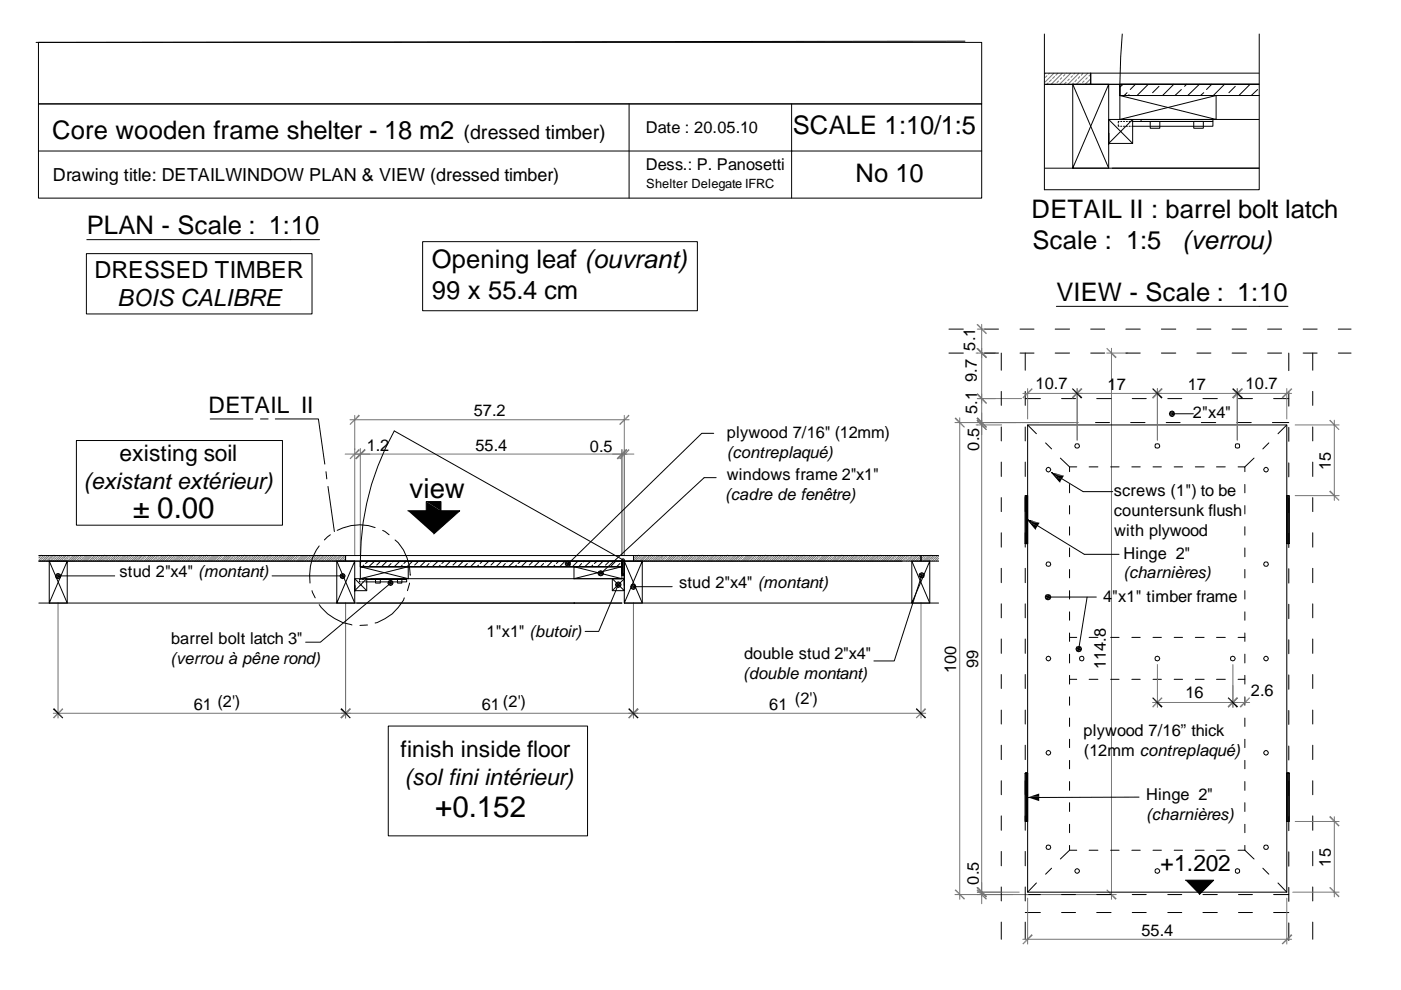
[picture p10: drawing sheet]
<svg xmlns="http://www.w3.org/2000/svg" width="297mm" height="210mm" viewBox="0 0 297 210" stroke-linecap="round" stroke-linejoin="round" font-family="sans-serif">
<g fill="none" stroke="#767676" stroke-width=".21">
<path d="M221.7 15.5l-.2 .2M222 16l-.4 .4M222.3 17.5l-.4 .4M222.5 15.5l-.2 .3M223 16.9l-.6 .5M223.5 15.5l-2 2M223.6 16.2l-.5 .5M223.8 17.8l-.1 .1M224.3 15.5l-.5 .5M224.5 17.1l-.4 .4M225.2 16.4l-.5 .5M225.2 15.5l-2.3 2.4"/>
<path d="M225.8 15.8l-.4 .4M226.1 15.5h.1M226.1 17.4l-.4 .4M226.8 16.7l-.5 .4M227 15.5l-2.4 2.4M227.4 16l-.4 .4M227.6 17.5l-.2 .4M228 15.5l-.4 .3M228.3 16.9l-.4 .5M228.8 15.5l-2.4 2.4M229 16.2l-.5 .5M229.2 17.8l-.1 .1"/>
<path d="M229.6 15.5l-.4 .5M229.9 17.1l-.4 .4M230.6 16.4l-.4 .5M230.7 15.5l-2.5 2.4M231.3 16.7l-1.2 1.2M231.3 15.8l-.5 .4M231.3 17.5l-.3 .3M75.4 96.3h57.5M76.4 95.3v22.4M131.9 95.3v22.4M8.3 117.8l-.1 .1M8.3 118.2l-.1 .1"/>
<path d="M8.6 117.9l-.2 .2M8.7 117.7v.1M8.7 118.7l-.2 .2M9.1 118.4l-.3 .1M9.2 117.8l-1 1M9.4 118l-.2 .2M9.5 118.8l-.2 .2M9.7 117.8l-.2 .1M9.8 118.5l-.2 .2M10.1 117.8l-1.2 1.2M10.2 118.1l-.3 .3M10.3 118.9v.1"/>
<path d="M10.5 117.8l-.2 .2M10.6 118.5l-.2 .3M11 118.2l-.2 .3M11 117.8l-1.2 1.2M11.3 117.9l-.2 .2M11.5 117.7v.1M11.5 118.7l-.3 .2M11.8 118.4l-.3 .1M11.9 117.8l-1.2 1.2M12.1 118l-.2 .2M12.2 118.8l-.1 .2M12.4 117.8l-.2 .1"/>
<path d="M12.6 118.5l-.3 .2M12.8 117.8l-1.2 1.2M12.9 118.1l-.3 .3M13 118.9v.1M13.2 117.8l-.2 .2M13.3 118.5l-.1 .3M13.7 118.2l-.2 .3M13.7 117.8l-1.2 1.2M14 117.9l-.3 .2M14.1 117.8h.1M14.1 118.7l-.2 .2M14.4 118.4l-.1 .1"/>
<path d="M14.6 117.8l-1.2 1.2M14.8 118l-.2 .2M14.9 118.8l-.1 .2M15 117.8l-.1 .1M15.3 118.5l-.3 .2M15.5 117.8l-1.2 1.2M15.6 118.1l-.2 .3M15.7 118.9l-.1 .1M15.9 117.8l-.2 .2M16 118.5l-.2 .3M16.4 117.8l-1.2 1.2M16.4 118.2l-.3 .3"/>
<path d="M16.7 117.9l-.2 .2M16.8 117.8h.1M16.8 118.7l-.2 .2M17.1 118.4l-.1 .1M17.3 117.8l-1.2 1.2M17.5 118l-.2 .2M17.6 118.8l-.1 .2M17.7 117.8l-.1 .1M18 118.5l-.3 .2M18.2 117.8l-1.2 1.2M18.3 118.1l-.2 .3M18.4 118.9l-.1 .1"/>
<path d="M18.7 117.8l-.3 .2M18.7 118.5l-.2 .3M19.1 117.8l-1.2 1.2M19.1 118.2l-.3 .3M19.4 117.9l-.2 .2M19.5 117.7v.1M19.5 118.7l-.3 .2M19.8 118.4l-.2 .1M20 117.8l-1.2 1.2M20.2 118l-.3 .2M20.3 118.8l-.1 .2M20.4 117.8l-.1 .1"/>
<path d="M20.6 118.5l-.2 .2M20.9 117.8l-1.2 1.2M20.9 118.1l-.1 .3M21.1 118.9l-.1 .1M21.3 117.8l-.2 .2M21.4 118.5l-.2 .3M21.8 117.8l-1.2 1.2M21.8 118.2l-.3 .3M22.1 117.9l-.2 .2M22.2 117.7v.1M22.2 118.7l-.2 .2M22.5 118.4l-.2 .1"/>
<path d="M22.7 117.8l-1.3 1.2M22.9 118l-.3 .2M23 118.8l-.2 .2M23.1 117.8l-.1 .1M23.3 118.5l-.2 .2M23.6 117.8l-1.2 1.2M23.7 118.1l-.2 .3M23.8 118.9l-.1 .1M24 117.8l-.2 .2M24.2 118.5l-.3 .3M24.4 118.2l-.2 .3M24.5 117.8l-1.2 1.2"/>
<path d="M24.8 117.9l-.2 .2M24.9 117.7v.1M24.9 118.7l-.2 .2M25.3 118.4l-.3 .1M25.3 117.8l-1.1 1.2M25.6 118l-.3 .2M25.7 118.8l-.2 .2M25.9 117.8l-.2 .1M26 118.5l-.2 .2M26.3 117.8l-1.2 1.2M26.4 118.1l-.3 .3M26.4 118.9v.1"/>
<path d="M26.7 117.8l-.3 .2M26.8 118.5l-.2 .3M27.1 118.2l-.1 .3M27.2 117.8l-1.3 1.2M27.5 117.9l-.2 .2M27.6 117.7v.1M27.6 118.7l-.2 .2M28 118.4l-.3 .1M28.1 117.8l-1.2 1.2M28.3 118l-.2 .2M28.4 118.8l-.2 .2M28.6 117.8l-.2 .1"/>
<path d="M28.7 118.5l-.2 .2M29 117.8l-1.2 1.2M29.1 118.1l-.3 .3M29.2 118.9v.1M29.4 117.8l-.2 .2M29.5 118.5l-.2 .3M29.8 118.2l-.2 .3M29.9 117.8l-1.3 1.2M30.2 117.9l-.3 .2M30.3 117.8h.1M30.3 118.7l-.2 .2M30.6 118.4l-.2 .1"/>
<path d="M30.8 117.8l-1.2 1.2M30.9 118l-.1 .2M31.1 118.8l-.2 .2M31.2 117.8l-.1 .1M31.4 118.5l-.2 .2M31.7 117.8l-1.2 1.2M31.8 118.1l-.3 .3M31.9 118.9l-.1 .1M32.1 117.8l-.2 .2M32.2 118.5l-.3 .3M32.5 117.8l-1.1 1.2M32.5 118.2l-.2 .3"/>
<path d="M32.9 117.9l-.3 .2M33 117.8h.1M33 118.7l-.2 .2M33.3 118.4l-.2 .1M33.5 117.8l-1.2 1.2M33.6 118l-.1 .2M33.8 118.8l-.2 .2M33.9 117.8l-.1 .1M34.1 118.5l-.2 .2M34.4 117.8l-1.3 1.2M34.5 118.1l-.3 .3M34.6 118.9l-.1 .1"/>
<path d="M34.7 117.8l-.1 .2M34.9 118.5l-.2 .3M35.2 117.8l-1.1 1.2M35.2 118.2l-.2 .3M35.6 117.9l-.3 .2M35.7 117.7v.1M35.7 118.7l-.3 .2M36 118.4l-.2 .1M36.2 117.8l-1.2 1.2M36.4 118l-.3 .2M36.4 118.8v.2M36.6 117.8l-.2 .1"/>
<path d="M36.8 118.5l-.2 .2M37 117.8l-1.2 1.2M37.1 118.1l-.2 .3M37.3 118.9l-.1 .1M37.5 117.8l-.2 .2M37.6 118.5l-.2 .3M38 117.8l-1.2 1.2M38 118.2l-.3 .3M38.3 117.9l-.3 .2M38.4 117.7v.1M38.4 118.7l-.3 .2M38.7 118.4l-.2 .1"/>
<path d="M38.9 117.8l-1.3 1.2M39.1 118l-.3 .2M39.1 118.8l-.1 .2M39.3 117.8l-.2 .1M39.5 118.5l-.2 .2M39.7 117.8l-1.1 1.2M39.8 118.1l-.1 .3M40 118.9l-.1 .1M40.2 117.8l-.2 .2M40.2 118.5l-.1 .3M40.6 118.2l-.2 .3M40.7 117.8l-1.2 1.2"/>
<path d="M40.9 117.9l-.1 .2M41.1 117.7v.1M41.1 118.7l-.3 .2M41.4 118.4l-.2 .1M41.5 117.8l-1.2 1.2M41.8 118l-.3 .2M41.9 118.8l-.2 .2M42 117.8l-.1 .1M42.2 118.5l-.3 .2M42.4 117.8l-1.1 1.2M42.5 118.1l-.2 .3M42.6 118.9v.1"/>
<path d="M42.9 117.8l-.3 .2M43 118.5l-.2 .3M43.3 118.2l-.2 .3M43.4 117.8l-1.3 1.2M43.6 117.9l-.1 .2M43.8 117.7v.1M43.8 118.7l-.3 .2M44.1 118.4l-.2 .1M44.2 117.8l-1.2 1.2M44.5 118l-.3 .2M44.6 118.8l-.2 .2M44.7 117.8l-.1 .1"/>
<path d="M44.9 118.5l-.3 .2M45.2 117.8l-1.2 1.2M45.2 118.1l-.2 .3M45.3 118.9v.1M45.6 117.8l-.3 .2M45.7 118.5l-.3 .3M46 117.8l-1.2 1.2M46 118.2l-.3 .3M46.3 117.9l-.2 .2M46.4 117.8h.1M46.4 118.7l-.1 .2M46.8 118.4l-.2 .1"/>
<path d="M46.9 117.8l-1.2 1.2M47.1 118l-.2 .2M47.3 118.8l-.2 .2M47.4 117.8l-.1 .1M47.6 118.5l-.2 .2M47.9 117.8l-1.2 1.2M47.9 118.1l-.2 .3M48 118.9l-.1 .1M48.3 117.8l-.3 .2M48.4 118.5l-.3 .3M48.7 117.8l-1.2 1.2M48.7 118.2l-.2 .3"/>
<path d="M49.1 117.9l-.3 .2M49.1 117.8h.1M49.1 118.7l-.1 .2M49.5 118.4l-.2 .1M49.6 117.8l-1.1 1.2M49.8 118l-.2 .2M50 118.8l-.2 .2M50.1 117.8l-.1 .1M50.3 118.5l-.2 .2M50.6 117.8l-1.3 1.2M50.6 118.1l-.2 .3M50.7 118.9v.1"/>
<path d="M50.9 117.8l-.2 .2M51.1 118.5l-.3 .3M51.4 117.8l-1.2 1.2M51.4 118.2l-.2 .3M51.8 117.9l-.3 .2M51.8 117.7v.1M51.8 118.7l-.2 .2M52.2 118.4l-.3 .1M52.4 117.8l-1.2 1.2M52.5 118l-.2 .2M52.6 118.8l-.2 .2M52.8 117.8l-.2 .1"/>
<path d="M52.9 118.5l-.1 .2M53.2 117.8l-1.2 1.2M53.3 118.1l-.2 .3M53.5 118.9l-.1 .1M53.6 117.8l-.1 .2M53.8 118.5l-.3 .3M54.1 117.8l-1.2 1.2M54.1 118.2l-.2 .3M54.5 117.9l-.3 .2M54.6 117.7v.1M54.6 118.7l-.3 .2M54.9 118.4l-.3 .1"/>
<path d="M55.1 117.8l-1.3 1.2M55.2 118l-.2 .2M55.3 118.8l-.2 .2M55.5 117.8l-.2 .1M55.7 118.5l-.2 .2M55.9 117.8l-1.2 1.2M56 118.1l-.2 .3M56.1 118.9v.1M56.3 117.8l-.2 .2M56.4 118.5l-.2 .3M56.8 118.2l-.2 .3M56.8 117.8l-1.1 1.2"/>
<path d="M57.1 117.9l-.2 .2M57.3 117.7v.1M57.3 118.7l-.3 .2M57.6 118.4l-.3 .1M57.7 117.8l-1.2 1.2M57.9 118l-.2 .2M58 118.8l-.1 .2M58.2 117.8l-.2 .1M58.4 118.5l-.3 .2M58.6 117.8l-1.2 1.2M58.7 118.1l-.3 .3M58.8 118.9v.1"/>
<path d="M59 117.8l-.2 .2M59.1 118.5l-.1 .3M59.5 118.2l-.2 .3M59.5 117.8l-1.2 1.2M59.8 117.9l-.2 .2M60 117.7v.1M60 118.7l-.3 .2M60.3 118.4l-.2 .1M60.4 117.8l-1.2 1.2M60.6 118l-.2 .2M60.7 118.8l-.1 .2M60.9 117.8l-.2 .1"/>
<path d="M61.1 118.5l-.3 .2M61.3 117.8l-1.2 1.2M61.4 118.1l-.2 .3M61.5 118.9v.1M61.8 117.8l-.3 .2M61.8 118.5l-.2 .3M62.2 117.8l-1.2 1.2M62.2 118.2l-.3 .3M62.5 117.9l-.2 .2M62.6 117.8h.1M62.6 118.7l-.2 .2M62.9 118.4l-.1 .1"/>
<path d="M63.1 117.8l-1.2 1.2M63.3 118l-.2 .2M63.4 118.8l-.1 .2M63.5 117.8l-.1 .1M63.8 118.5l-.3 .2M64 117.8l-1.1 1.2M64.1 118.1l-.2 .3M64.2 118.9l-.1 .1M64.5 117.8l-.3 .2M64.5 118.5l-.2 .3M64.9 117.8l-1.2 1.2M64.9 118.2l-.3 .3"/>
<path d="M65.2 117.9l-.2 .2M65.3 117.8h.1M65.3 118.7l-.2 .2M65.6 118.4l-.1 .1M65.8 117.8l-1.2 1.2M66 118l-.2 .2M66.2 118.8l-.2 .2M66.2 117.8v.1M66.4 118.5l-.2 .2M66.7 118.1l-.1 .3M66.7 117.8l-1.2 1.2M66.9 118.9l-.1 .1"/>
<path d="M67.1 117.8l-.2 .2M67.3 118.5l-.3 .3M67.6 117.8l-1.2 1.2M67.6 118.2l-.3 .3M67.9 117.9l-.2 .2M68 117.7v.1M68 118.7l-.2 .2M68.4 118.4l-.3 .1M68.5 117.8l-1.2 1.2M68.7 118l-.3 .2M68.8 118.8l-.2 .2M68.9 117.8l-.1 .1"/>
<path d="M69.1 118.5l-.2 .2M69.4 117.8l-1.2 1.2M69.5 118.1l-.2 .3M69.6 118.9l-.1 .1M69.8 117.8l-.2 .2M70 118.5l-.3 .3M70.3 117.8l-1.2 1.2M70.3 118.2l-.3 .3M70.6 117.9l-.2 .2M70.7 117.7v.1M70.7 118.7l-.2 .2M71.1 118.4l-.3 .1"/>
<path d="M71.2 117.8l-1.2 1.2M71.4 118l-.3 .2M71.5 118.8l-.2 .2M71.7 117.8l-.2 .1M71.8 118.5l-.1 .2M72.1 117.8l-1.2 1.2M72.2 118.1l-.3 .3M72.2 118.9v.1M72.5 117.8l-.3 .2M72.6 118.5l-.2 .3M72.9 118.2l-.1 .3M73 117.8l-1.2 1.2"/>
<path d="M73.3 118.4l-.6 .6M73.3 117.9l-.2 .2M73.3 118.8l-.1 .1M134.5 117.8l-.2 .2M134.6 118.5l-.2 .3M135 117.8l-.7 .7M135 118.2l-.3 .3M135.2 117.9l-.1 .2M135.4 117.7v.1M135.4 118.7l-.2 .2M135.7 118.4l-.2 .1M135.8 117.8l-1.2 1.2"/>
<path d="M136.1 118l-.3 .2M136.2 118.8l-.2 .2M136.3 117.8l-.1 .1M136.5 118.5l-.2 .2M136.8 117.8l-1.2 1.2M136.8 118.1l-.2 .3M136.9 118.9v.1M137.2 117.8l-.3 .2M137.3 118.5l-.2 .3M137.6 118.2l-.2 .3M137.7 117.8l-1.2 1.2M138 117.9l-.2 .2"/>
<path d="M138.1 117.7v.1M138.1 118.7l-.2 .2M138.5 118.4l-.3 .1M138.5 117.8l-1.1 1.2M138.8 118l-.3 .2M138.9 118.8l-.2 .2M139.1 117.8l-.2 .1M139.2 118.5l-.2 .2M139.5 117.8l-1.2 1.2M139.6 118.1l-.3 .3M139.6 118.9v.1M139.9 117.8l-.3 .2"/>
<path d="M140 118.5l-.2 .3M140.3 118.2l-.1 .3M140.4 117.8l-1.3 1.2M140.7 117.9l-.3 .2M140.7 117.8h.1M140.7 118.7l-.1 .2M141.1 118.4l-.2 .1M141.3 117.8l-1.2 1.2M141.4 118l-.1 .2M141.6 118.8l-.2 .2M141.7 117.8l-.1 .1M141.9 118.5l-.2 .2"/>
<path d="M142.2 117.8l-1.2 1.2M142.3 118.1l-.3 .3M142.4 118.9l-.1 .1M142.6 117.8l-.2 .2M142.7 118.5l-.3 .3M143 117.8l-1.2 1.2M143 118.2l-.2 .3M143.4 117.9l-.3 .2M143.5 117.8h.1M143.5 118.7l-.2 .2M143.8 118.4l-.2 .1M144 117.8l-1.2 1.2"/>
<path d="M144.1 118l-.1 .2M144.3 118.8l-.2 .2M144.4 117.8l-.1 .1M144.6 118.5l-.2 .2M144.9 117.8l-1.3 1.2M145 118.1l-.3 .3M145.1 118.9l-.1 .1M145.3 117.8l-.2 .2M145.4 118.5l-.3 .3M145.7 117.8l-1.1 1.2M145.7 118.2l-.2 .3M146.1 117.9l-.3 .2"/>
<path d="M146.2 117.7v.1M146.2 118.7l-.3 .2M146.5 118.4l-.3 .1M146.7 117.8l-1.2 1.2M146.8 118l-.2 .2M146.9 118.8l-.1 .2M147.1 117.8l-.2 .1M147.3 118.5l-.2 .2M147.5 117.8l-1.2 1.2M147.6 118.1l-.2 .3M147.8 118.9l-.1 .1M147.9 117.8l-.1 .2"/>
<path d="M148.1 118.5l-.2 .3M148.4 117.8l-1.1 1.2M148.4 118.2l-.2 .3M148.8 117.9l-.3 .2M148.9 117.7v.1M148.9 118.7l-.3 .2M149.2 118.4l-.2 .1M149.4 117.8l-1.3 1.2M149.5 118l-.2 .2M149.6 118.8l-.1 .2M149.8 117.8l-.2 .1M150 118.5l-.2 .2"/>
<path d="M150.2 117.8l-1.2 1.2M150.3 118.1l-.2 .3M150.5 118.9l-.1 .1M150.7 117.8l-.2 .2M150.8 118.5l-.2 .3M151.1 118.2l-.2 .3M151.2 117.8l-1.2 1.2M151.4 117.9l-.2 .2M151.6 117.7v.1M151.6 118.7l-.3 .2M151.9 118.4l-.2 .1M152 117.8l-1.2 1.2"/>
<path d="M152.3 118l-.3 .2M152.3 118.8l-.1 .2M152.5 117.8l-.2 .1M152.7 118.5l-.3 .2M152.9 117.8l-1.1 1.2M153 118.1l-.2 .3M153.1 118.9v.1M153.4 117.8l-.3 .2M153.4 118.5l-.1 .3M153.8 118.2l-.2 .3M153.9 117.8l-1.3 1.2M154.1 117.9l-.1 .2"/>
<path d="M154.3 117.7v.1M154.3 118.7l-.3 .2M154.6 118.4l-.2 .1M154.7 117.8l-1.2 1.2M155 118l-.3 .2M155.1 118.8l-.2 .2M155.2 117.8l-.1 .1M155.4 118.5l-.3 .2M155.6 117.8l-1.1 1.2M155.7 118.1l-.2 .3M155.8 118.9v.1M156.1 117.8l-.3 .2"/>
<path d="M156.2 118.5l-.2 .3M156.5 118.2l-.3 .3M156.6 117.8l-1.3 1.2M156.8 117.9l-.2 .2M156.9 117.8h.1M156.9 118.7l-.2 .2M157.3 118.4l-.2 .1M157.4 117.8l-1.2 1.2M157.6 118l-.2 .2M157.8 118.8l-.2 .2M157.8 117.8v.1M158.1 118.5l-.3 .2"/>
<path d="M158.4 117.8l-1.2 1.2M158.4 118.1l-.2 .3M158.5 118.9l-.1 .1M158.8 117.8l-.3 .2M158.9 118.5l-.3 .3M159.2 117.8l-1.2 1.2M159.2 118.2l-.3 .3M159.5 117.9l-.2 .2M159.6 117.8h.1M159.6 118.7l-.1 .2M160 118.4l-.2 .1M160.1 117.8l-1.2 1.2"/>
<path d="M160.3 118l-.2 .2M160.5 118.8l-.2 .2M160.6 117.8l-.1 .1M160.8 118.5l-.2 .2M161.1 117.8l-1.3 1.2M161.1 118.1l-.2 .3M161.2 118.9l-.1 .1M161.4 117.8l-.2 .2M161.6 118.5l-.3 .3M161.9 117.8l-1.2 1.2M161.9 118.2l-.2 .3M162.2 117.9l-.2 .2"/>
<path d="M162.3 117.7v.1M162.3 118.7l-.2 .2M162.7 118.4l-.3 .1M162.8 117.8l-1.1 1.2M163 118l-.2 .2M163.1 118.8l-.1 .2M163.3 117.8l-.2 .1M163.4 118.5l-.1 .2M163.7 117.8l-1.2 1.2M163.8 118.1l-.2 .3M163.9 118.9v.1M164.1 117.8l-.2 .2"/>
<path d="M164.3 118.5l-.3 .3M164.6 117.8l-1.2 1.2M164.6 118.2l-.2 .3M165 117.9l-.3 .2M165 117.7v.1M165 118.7l-.2 .2M165.4 118.4l-.3 .1M165.6 117.8l-1.3 1.2M165.7 118l-.2 .2M165.8 118.8l-.2 .2M166 117.8l-.2 .1M166.1 118.5l-.1 .2"/>
<path d="M166.4 117.8l-1.2 1.2M166.5 118.1l-.2 .3M166.7 118.9l-.1 .1M166.8 117.8l-.1 .2M166.9 118.5l-.2 .3M167.2 118.2l-.1 .3M167.3 117.8l-1.2 1.2M167.6 117.9l-.2 .2M167.8 117.7v.1M167.8 118.7l-.3 .2M168.1 118.4l-.3 .1M168.2 117.8l-1.2 1.2"/>
<path d="M168.4 118l-.2 .2M168.5 118.8l-.2 .2M168.7 117.8l-.2 .1M168.9 118.5l-.3 .2M169.1 117.8l-1.2 1.2M169.2 118.1l-.3 .3M169.3 118.9v.1M169.5 117.8l-.2 .2M169.6 118.5l-.2 .3M170 118.2l-.2 .3M170 117.8l-1.2 1.2M170.3 117.9l-.2 .2"/>
<path d="M170.5 117.7v.1M170.5 118.7l-.3 .2M170.8 118.4l-.3 .1M170.9 117.8l-1.2 1.2M171.1 118l-.2 .2M171.2 118.8l-.1 .2M171.4 117.8l-.2 .1M171.6 118.5l-.3 .2M171.8 117.8l-1.2 1.2M171.9 118.1l-.3 .3M172 118.9v.1M172.2 117.8l-.2 .2"/>
<path d="M172.3 118.5l-.2 .3M172.7 117.8l-1.2 1.2M172.7 118.2l-.3 .3M173 117.9l-.3 .2M173.1 117.8h.1M173.1 118.7l-.2 .2M173.4 118.4l-.1 .1M173.6 117.8l-1.2 1.2M173.8 118l-.2 .2M173.9 118.8l-.1 .2M174 117.8l-.1 .1M174.3 118.5l-.3 .2"/>
<path d="M174.5 117.8l-1.2 1.2M174.6 118.1l-.2 .3M174.7 118.9l-.1 .1M174.9 117.8l-.2 .2M175 118.5l-.2 .3M175.4 117.8l-1.2 1.2M175.4 118.2l-.3 .3M175.7 117.9l-.2 .2M175.8 117.8h.1M175.8 118.7l-.2 .2M176.1 118.4l-.1 .1M176.3 117.8l-1.2 1.2"/>
<path d="M176.5 118l-.2 .2M176.6 118.8l-.1 .2M176.7 117.8l-.1 .1M177 118.5l-.3 .2M177.2 117.8l-1.2 1.2M177.2 118.1l-.1 .3M177.4 118.9l-.1 .1M177.6 117.8l-.2 .2M177.7 118.5l-.2 .3M178.1 117.8l-1.2 1.2M178.1 118.2l-.3 .3M178.4 117.9l-.2 .2"/>
<path d="M178.5 117.7v.1M178.5 118.7l-.2 .2M178.8 118.4l-.2 .1M179 117.8l-1.2 1.2M179.2 118l-.3 .2M179.3 118.8l-.2 .2M179.4 117.8l-.1 .1M179.6 118.5l-.2 .2M179.9 117.8l-1.2 1.2M179.9 118.1l-.1 .3M180.1 118.9l-.1 .1M180.3 117.8l-.2 .2"/>
<path d="M180.5 118.5l-.3 .3M180.8 117.8l-1.2 1.2M180.8 118.2l-.3 .3M181.1 117.9l-.2 .2M181.2 117.7v.1M181.2 118.7l-.2 .2M181.6 118.4l-.3 .1M181.7 117.8l-1.2 1.2M181.9 118l-.3 .2M182 118.8l-.2 .2M182.1 117.8l-.1 .1M182.3 118.5l-.2 .2"/>
<path d="M182.6 117.8l-1.2 1.2M182.7 118.1l-.2 .3M182.7 118.9v.1M183 117.8l-.3 .2M183.1 118.5l-.2 .3M183.4 118.2l-.2 .3M183.5 117.8l-1.2 1.2M183.8 117.9l-.2 .2M183.9 117.7v.1M183.9 118.7l-.2 .2M184.3 118.4l-.3 .1M184.3 117.8l-1.1 1.2"/>
<path d="M184.6 118l-.3 .2M184.7 118.8l-.2 .2M184.9 117.8l-.2 .1M185 118.5l-.2 .2M185.3 117.8l-1.2 1.2M185.4 118.1l-.3 .3M185.4 118.9v.1M185.7 117.8l-.3 .2M185.8 118.5l-.2 .3M186.1 118.2l-.1 .3M186.2 117.8l-1.3 1.2M186.5 117.9l-.2 .2"/>
<path d="M186.6 117.7v.1M186.6 118.7l-.2 .2M187 118.4l-.3 .1M187.1 117.8l-1.2 1.2M187.3 118l-.2 .2M187.4 118.8l-.2 .2M187.6 117.8l-.2 .1M187.7 118.5l-.2 .2M188 117.8l-1.2 1.2M188.1 118.1l-.3 .3M188.2 118.9v.1M188.4 117.8l-.2 .2"/>
<path d="M188.5 118.5l-.3 .3M188.8 117.8l-1.2 1.2M188.8 118.2l-.2 .3M189.2 117.9l-.3 .2M189.3 117.8h.1M189.3 118.7l-.2 .2M189.6 118.4l-.2 .1M189.8 117.8l-1.2 1.2M189.9 118l-.1 .2M190.1 118.8l-.2 .2M190.2 117.8l-.1 .1M190.4 118.5l-.2 .2"/>
<path d="M190.7 117.8l-1.2 1.2M190.8 118.1l-.3 .3M190.9 118.9l-.1 .1M191.1 117.8l-.2 .2M191.2 118.5l-.2 .3M191.5 117.8l-1.1 1.2M191.5 118.2l-.2 .3M191.9 117.9l-.3 .2M192 117.8h.1M192 118.7l-.2 .2M192.3 118.4l-.2 .1M192.5 117.8l-1.2 1.2"/>
<path d="M192.6 118l-.1 .2M192.8 118.8l-.2 .2M192.9 117.8l-.1 .1M193.1 118.5l-.2 .2M193.4 117.8l-1.3 1.2M193.4 118.1l-.2 .3M193.6 118.9l-.1 .1M193.7 117.8l-.1 .2M193.9 118.5l-.2 .3M194.3 117.8l-1.2 1.2M194.3 118.2l-.3 .3M194.6 117.9l-.3 .2"/>
<path d="M194.7 117.7v.1M194.7 118.7l-.3 .2M195 118.4l-.2 .1M195.2 117.8l-1.2 1.2M195.4 118l-.3 .2M195.4 118.8l-.1 .2M195.6 117.8l-.2 .1M195.8 118.5l-.2 .2M196 117.8l-1.2 1.2M196.1 118.1l-.2 .3M196.3 118.9l-.1 .1M196.5 117.8l-.2 .2"/>
<path d="M196.6 118.5l-.2 .3M197 117.8l-1.2 1.2M197 118.2l-.3 .3M197.3 117.9l-.3 .2M197.4 117.7v.1M197.4 118.7l-.3 .2M197.7 118.4l-.2 .1M197.9 117.8l-1.3 1.2M198.1 118l-.3 .2M198.1 118.8l-.1 .2M198.3 117.8l-.2 .1M198.5 118.5l-.2 .2"/>
<path d="M198.7 117.8l-1.1 1.2M198.8 118.1l-.2 .3M198.9 118.9v.1M199 118.4l-.5 .6M199 118h-.1"/>
</g>
<g fill="none" stroke="#000" stroke-width=".21">
<path d="M221.5 15.5h9.8v2.4h-9.8h45.4M227.4 17.9l7.7 17.8M235.1 17.9v17.8h-7.7v-17.8h7.7l-7.7 17.8M237.9 7.2l-.3 4.9-.2 8.1h29.5M238.1 17.9l-.7 .6M239 19.7l-.6 .5M240.7 17.9l-1.1 1.1M243.4 17.9l-2.3 2.3M245.7 18.3l-1.3 1.4M248.9 17.9l-2.4 2.3M250.5 19l-1.4 1.2M251.6 17.9l-.5 .4"/>
<path d="M254.3 17.9l-2.5 2.3M255.2 19.7l-.7 .5M256.9 17.9l-1.1 1.1M259.6 17.9l-2.4 2.3M261.9 18.3l-1.4 1.4M265 17.9l-2.3 2.3M266.6 19l-1.3 1.2M266.9 15.5h-35.6v2.4h35.6M266.9 17.9h-29.5v2.3h29.5M221.5 35.7h45.4M235.1 25.3h5v5.1h-5zM235.1 28.2v2.4"/>
<path d="M235.1 25.3l5 5.1M237.1 26.4v.4h.2M237.3 25.8h-.2v.3M237.4 20.2l20.4 5.1v-5.1h-20.4v5.1h29.5M237.6 25.8h.3M237.6 26.8h.3M238.2 25.8h.2M238.2 26.8h.2M238.6 20.1l-.2 .1M238.8 25.8h.2M238.8 26.8h.2M239.4 20.1l-.2 .1"/>
<path d="M239.4 25.8h.2M239.4 26.8h.2M240 25.8h17.2v1h-17.2M240.1 25.3l-5 5.1M241.9 25.3h15.3v.5h-15.3zM243.9 25.8h2v1.4h-2zM253.1 25.8h2v1.4h-2zM266.9 20.2h-9.1l-20.4 5.1M16.2 93.4h43.7v18h-43.7z"/>
</g>
<g fill="#767676">
<path d="M77.3 95.2l.2 .2-1.9 2z"/>
<path d="M77.3 95.2l-1.7 2.2-.3-.2z"/>
<path d="M132.8 95.2l-1.8 2.2-.2-.2z"/>
<path d="M132.8 95.2l.2 .2-2 2z"/>
</g>
<path d="M129.9 96.3h4.5M131.9 95.3v22.4M132.4 95.3v22.4" fill="none" stroke="#767676" stroke-width=".21"/>
<g fill="#767676">
<path d="M132.8 95.2l-1.8 2.2-.2-.2z"/>
<path d="M132.8 95.2l.2 .2-2 2z"/>
<path d="M133.3 95.2l.2 .2-2 2z"/>
<path d="M133.3 95.2l-1.8 2.2-.2-.2z"/>
</g>
<path d="M131.1 124l-4.2 9.9h-2.8M133.9 124h.7l.2 .4-.2 .4-.3 .2-.4-.2-.2-.4zM134.3 124.4h8.2" fill="none" stroke="#000" stroke-width=".21"/>
<path d="M133.7 124.4l.9 .4h-.7zM133.7 124.4h1.1l-.2 .4zM133.9 124l.9 .4h-1.1zM133.9 124h.7l.2 .4zM133.9 124.8h.7l-.3 .2zM133.9 124h.7z" fill="#000"/>
<path d="M74.2 89h59.2M75.2 88.1v29.6M132.4 88.1v29.6" fill="none" stroke="#767676" stroke-width=".21"/>
<g fill="#767676">
<path d="M76.1 87.9l.2 .3-2 1.9z"/>
<path d="M76.1 87.9l-1.8 2.2-.2-.2z"/>
<path d="M131.3 89.9l2-2-1.8 2.2z"/>
<path d="M133.3 87.9l.2 .3-2 1.9z"/>
</g>
<path d="M151.3 91.9h-2.5l-28.4 27.7M8.2 119h183M120 119.1l.4-.1 .4 .1v.8l-.4 .2-.4-.2-.2-.3z" fill="none" stroke="#000" stroke-width=".21"/>
<path d="M119.8 119.6l1 .3h-.8zM119.8 119.6h1.1l-.1 .3zM120 119.1l.9 .5h-1.1zM120 119.1h.8l.1 .5zM120 119.9h.8l-.4 .2zM120 119.1l.4-.1 .4 .1z" fill="#000"/>
<path d="M73.3 127.9v24.3M134.3 127.9v24.3M72.3 151.2h62.9" fill="none" stroke="#767676" stroke-width=".21"/>
<g fill="#767676">
<path d="M74.2 150.1l.2 .3-2 1.9z"/>
<path d="M74.2 150.1l-1.8 2.2-.2-.1z"/>
<path d="M135.2 150.1l-1.8 2.2-.2-.1z"/>
<path d="M135.2 150.1l.2 .3-2 1.9z"/>
</g>
<path d="M8.2 117.8h65.1v1.2h-65.1M73.3 117.8h122v1.2h-122zM199 117.8h-3.7v1.2h3.7M75.2 124.1v1.2M77 120.1l-.1 .1M132.4 121.6v2.5" fill="none" stroke="#000" stroke-width=".21"/>
<path d="M134.3 127.9v24.3M195.3 127.9v24.3M133.3 151.2h63" fill="none" stroke="#767676" stroke-width=".21"/>
<g fill="#767676">
<path d="M135.2 150.1l.2 .3-2 1.9z"/>
<path d="M135.2 150.1l-1.8 2.2-.2-.1z"/>
<path d="M196.1 150.1l-1.8 2.2-.1-.1z"/>
<path d="M196.1 150.1l.3 .3-2.1 1.9z"/>
</g>
<path d="M12.3 127.9v24.3M73.3 127.9v24.3M11.3 151.2h63" fill="none" stroke="#767676" stroke-width=".21"/>
<g fill="#767676">
<path d="M74.2 150.1l-1.8 2.2-.2-.1z"/>
<path d="M74.2 150.1l.2 .3-2 1.9z"/>
<path d="M13.2 150.1l.2 .3-1.9 1.9z"/>
<path d="M13.2 150.1l-1.7 2.2-.3-.1z"/>
</g>
<g fill="none" stroke="#000" stroke-width=".21">
<path d="M44.6 88.8h9M55.2 88.8h1.6M58.4 88.8h9.1l1.4 9.6M67.7 115.8a9.9 9.9 0 0 0-2 7.8M69.1 100l.2 1.5M69.5 103.1l1.4 9.6M70 113.4l-1.2 1.1M76.4 119h55.5v1.2h-55.5zM76.7 119l-.3 .2M77.2 119.8l-.4 .4M78.1 119l-.6 .5M79.4 119l-1.2 1.2"/>
<path d="M79.5 111.9a9.8 9.8 0 0 0-8 .6M80.5 119.1l-.6 .7M81.1 112.5l1.4 .9M82.1 119l-1.2 1.2M82.9 119.5l-.7 .7M83.4 119l-.1 .1M83.8 114.5a9.6 9.6 0 0 1 3.2 7.4v-.1M84.8 119l-1.2 1.2M85.3 119.8l-.4 .4M86.1 119l-.5 .5M87.5 119l-1.2 1.2M88.6 119.1l-.7 .7"/>
<path d="M90.2 119l-1.2 1.2M90.4 106.4h3.1v1.9h-3.1zM90.4 106.4h3.1M91 119.5l-.6 .7M91.6 119l-.3 .1M92.9 119l-1.3 1.2M93.3 119.8l-.3 .4M94.3 119l-.6 .5M95.5 119l-1.2 1.2M96.7 119.1l-.7 .7M97.5 108.3h-11h11l-5.5 4.9M98.2 119l-1.1 1.2"/>
<path d="M99.1 119.5l-.7 .7M99.6 119l-.2 .1M101 119l-1.2 1.2M101.5 119.8l-.4 .4M102.3 119l-.5 .5M103.7 119l-1.2 1.2M104.8 119.1l-.7 .7M106.4 119l-1.2 1.2M107.1 119.5l-.6 .7M107.7 119l-.2 .1M109.1 119l-1.3 1.2M109.5 119.8l-.3 .4"/>
<path d="M110.4 119l-.6 .5M111.7 119l-1.2 1.2M112.9 119.1l-.7 .7M114.4 119l-1.2 1.2M115.3 119.5l-.7 .7M115.8 119l-.2 .1M117.1 119l-1.2 1.2M117.6 119.8l-.3 .4M118.5 119l-.5 .5M119.8 119l-1.2 1.2M120.9 119.1l-.6 .7M122.5 119l-1.1 1.2"/>
<path d="M123.3 119.5l-.6 .7M123.9 119l-.3 .1M125.3 119l-1.3 1.2M125.7 119.8l-.4 .4M126.6 119l-.6 .5M127.9 119l-1.2 1.2M129.1 119.1l-.7 .7M129.3 119h2.6h-55.5v1.2h55.5M130.6 119l-1.2 1.2M131.4 119.5l-.6 .7M131.9 118.7v3.3v-3.1M131.9 119.1h-.1"/>
<path d="M132.1 118.7l-48.5-27.3a56.9 56.9 0 0 0-7.2 28.8h55.5M132.3 118.9l.1 3.1M132.4 118.7v5.4M134.3 117.8v1.2M12.3 122.1h12M66.2 125.2l.6 1.6M67.7 128.2a11.2 11.2 0 0 0 6.9 4.3M75.6 127.9h56.3M76.4 120.2l10.2 2.5v-2.5h-10.2v2.5h10.2M77.4 120.1l-.1 .1M77.9 132.5l-1.6 .1M82.4 123.2l.4-.2 .4 .2 .1 .4-.1 .4-.4 .1-.4-.1-.2-.4z"/>
<path d="M82.8 123.6l-14.9 12.6h-3.1M85.7 126.8a9.7 9.7 0 0 1-6.2 5.3M86.8 123.6l-.4 1.6M121.7 120.2h10.2l-10.2 2.5zM121.7 120.2l10.2 2.5M121.8 120.2h-35.2l-10.2 2.5M195 121.6l.4-.2 .5 .2v.8l-.5 .1-.4-.1-.2-.5zM195.4 121.9l-5.8 18.2h-4.3"/>
<circle cx="132.1" cy="118.7" r=".25"/>
<circle cx="12.3" cy="122.2" r=".57"/>
<circle cx="127.4" cy="121.6" r=".57"/>
<circle cx="131.1" cy="124" r=".6"/>
</g>
<g fill="#000">
<path d="M86.5 108.3h11l-5.5 4.9zM90.4 106.4l3.1 1.9h-3.1zM90.4 106.4h3.1v1.9zM11.8 122.1l.9 .4h-.8zM11.8 122.1h1.1l-.2 .4zM11.9 121.8l1 .3h-1.1zM11.9 121.8h.8l.2 .3zM11.9 122.5h.8l-.4 .2zM11.9 121.8l.4-.2 .4 .2zM82.2 123.6l1 .4h-.8zM82.2 123.6h1.1l-.1 .4zM82.4 123.2l.9 .4h-1.1z"/>
<path d="M82.4 123.2h.8l.1 .4zM82.4 124h.8l-.4 .1zM82.4 123.2l.4-.2 .4 .2zM126.8 121.6l1 .3h-.9zM126.8 121.6h1.2l-.2 .3zM126.9 121.2l1.1 .4h-1.2zM126.9 121.2h.9l.2 .4zM126.9 121.9h.9l-.4 .2zM126.9 121.2l.5-.2 .4 .2zM130.5 124l1 .4h-.8zM130.5 124h1.2l-.2 .4zM130.7 123.5l1 .5h-1.2z"/>
<path d="M130.7 123.5h.8l.2 .5zM130.7 124.4h.8l-.4 .2zM130.7 123.5l.4-.1 .4 .1zM194.8 121.9l1.1 .5h-.9zM194.8 121.9h1.1v.5zM195 121.6l.9 .3h-1.1zM195 121.6h.9v.3zM195 122.4h.9l-.5 .1zM195 121.6l.4-.2 .5 .2z"/>
</g>
<path d="M73.2 96.3h5.2M75.2 95.1v.2M76.4 95.1v.2" fill="none" stroke="#767676" stroke-width=".21"/>
<g fill="#767676">
<path d="M77.3 95.2l.2 .2-1.9 2z"/>
<path d="M77.3 95.2l-1.7 2.2-.3-.2z"/>
<path d="M76.1 95.2l-1.8 2.2-.2-.2z"/>
<path d="M76.1 95.2l.2 .2-2 2z"/>
</g>
<g fill="none" stroke="#000" stroke-width=".21">
<path d="M248.5 87.7h4.5M10.4 119l3.9 8.9M14.3 119v8.9h-3.9v-8.9h3.9l-3.9 8.9M71.4 119l3.8 8.9M75.2 119v8.9h-3.8v-8.9h3.8l-3.8 8.9M131.9 119h.5l3.8 8.9M136.2 119v8.9h-3.8v-8.9h3.8l-3.8 8.9h66.6M149.3 101.3h2.5zM149.3 101.3l-21.9 20.3M193.3 119l3.8 8.9M197.1 119v8.9h-3.8v-8.9h3.8l-3.8 8.9M8.2 127.9h123.7"/>
<path d="M57.7 122.1h15M72.2 121.8l.5-.2 .3 .2 .2 .3-.2 .4-.3 .2-.5-.2-.1-.4zM75.2 122.7h2.6v2.5h-2.6zM75.2 122.7l2.6 2.5M76.2 123.2l.1 .2M76.3 122.9l-.1 .1M76.5 122.9h.1M76.5 123.4h.1M76.8 122.9h.1M76.8 123.4h.1M77.1 122.9h.1M77.1 123.4h.1"/>
<path d="M77.4 122.9h.1M77.4 123.4h.1M77.7 122.9h8.5v.5h-8.5M77.8 122.7l-2.6 2.5M78.6 122.7h7.6v.2h-7.6zM79.6 122.9h1v.7h-1zM84.3 122.9h.9v.7h-.9zM86.6 122.7h45.3M129.8 122.7h2.6v2.5h-2.6zM129.8 122.7l2.6 2.5M131.9 120.2v2.5h-10.2M132.4 122.7l-2.6 2.5"/>
<path d="M82.3 153.9h42.3v23.3h-42.3z"/>
<circle cx="248.5" cy="87.7" r=".57"/>
</g>
<g fill="#000">
<path d="M247.9 87.7l1 .5h-.8zM247.9 87.7h1.1l-.1 .5zM248.1 87.3l.9 .4h-1.1zM248.1 87.3h.8l.1 .4zM248.1 88.2h.8l-.4 .1zM248.1 87.3l.4-.2 .4 .2zM72.1 122.1l.9 .4h-.8zM72.1 122.1h1.1l-.2 .4zM72.2 121.8l1 .3h-1.1zM72.2 121.8h.8l.2 .3zM72.2 122.5h.8l-.3 .2zM72.2 121.8l.5-.2 .3 .2z"/>
<path d="M11.2 150.4l2.2 1.8-.2 .1zM11.5 150.1l1.9 2.1-2.2-1.8zM72.2 150.4l2.2 1.8-.2 .1zM72.2 150.4l.2-.3 2 2.1zM133.2 150.4l2.2 1.8-.2 .1zM133.4 150.1l2 2.1-2.2-1.8zM194.2 150.4l2.2 1.8-.3 .1zM194.3 150.1l2.1 2.1-2.2-1.8z"/>
</g>
<path d="M207.2 74.9h3.8M208.1 73.8v11.7M207.2 84.5h3.8" fill="none" stroke="#767676" stroke-width=".21"/>
<g fill="#767676">
<path d="M207 83.6l.3-.2 1.9 2z"/>
<path d="M207 83.6l2.2 1.8-.1 .2z"/>
<path d="M207 73.9l2.2 1.8-.1 .3z"/>
<path d="M207 73.9l.3-.1 1.9 1.9z"/>
</g>
<path d="M234.6 74.9h4.5M235.7 73.8v116.9M218 189.7h18.7" fill="none" stroke="#767676" stroke-width=".21"/>
<g fill="#767676">
<path d="M234.7 188.6l2.1 1.9-2.2-1.8z"/>
<path d="M234.6 188.7l2.2 1.8-.3 .3z"/>
<path d="M234.6 73.9l2.2 1.8-.3 .3z"/>
<path d="M234.7 73.8l2.1 1.9-2.2-1.8z"/>
</g>
<g fill="none" stroke="#000" stroke-width=".21">
<path d="M201.2 74.9h3M201.2 69.8h3M208.7 74.9h3M208.7 69.8h3M216.3 74.9h2.9M216.3 69.8h2.9M223.7 74.9h3.1M223.7 69.8h3.1M231.3 74.9h2.9M231.3 69.8h2.9M238.7 74.9h3.1M238.7 69.8h3.1"/>
<path d="M246.2 74.9h3.1M246.2 69.8h3.1M253.8 74.9h2.9M253.8 69.8h2.9M261.2 74.9h3.1M261.2 69.8h3.1M268.8 74.9h2.9M268.8 69.8h2.9M276.3 74.9h3M276.3 69.8h3M283.7 74.9h2.8M283.7 69.8h2.8"/>
<path d="M216.7 89.6h3.5M224.7 89.6h3M232.3 89.6h2.9M239.7 89.6h3.1M247.3 89.6h2.9M254.7 89.6h3.1M262.2 89.6h3.1M269.8 89.6h3.4M217.4 193.5h3.2M217.4 189.7h3.2M225.1 193.5h2.9M225.1 189.7h2.9"/>
<path d="M232.5 193.5h3.1M232.5 189.7h3.1M240.1 193.5h2.9M240.1 189.7h2.9M247.6 193.5h3M247.6 189.7h3M255 193.5h3.1M255 189.7h3.1M262.6 193.5h2.9M262.6 189.7h2.9M270 193.5h3.2M270 189.7h3.2"/>
</g>
<path d="M207.2 84.5h9.4M207.2 89.6h9.4M208.1 83.5v7.1" fill="none" stroke="#767676" stroke-width=".21"/>
<g fill="#767676">
<path d="M207 83.6l2.2 1.8-.1 .2z"/>
<path d="M207 83.6l.3-.2 1.9 2z"/>
<path d="M207 88.7l.3-.2 1.9 2z"/>
<path d="M207 88.7l2.2 1.8-.1 .2z"/>
</g>
<path d="M207 74.9h.2M207.2 69.8h1.6M208.1 68.8v7.1" fill="none" stroke="#767676" stroke-width=".21"/>
<g fill="#767676">
<path d="M207 73.9l.3-.1 1.9 1.9z"/>
<path d="M207 73.9l2.2 1.8-.1 .3z"/>
<path d="M207 68.8l2.2 1.8-.1 .3z"/>
<path d="M207 68.8l.3-.1 1.9 1.9z"/>
</g>
<path d="M202.5 89.6h13M203.5 88.6v102.1M202.5 189.7h12.3" fill="none" stroke="#767676" stroke-width=".21"/>
<g fill="#767676">
<path d="M202.4 88.7l2.2 1.8-.2 .2z"/>
<path d="M202.4 88.7l.2-.2 2 2z"/>
<path d="M202.4 188.7l.2-.1 2 1.9z"/>
<path d="M202.4 188.7l2.2 1.8-.2 .3z"/>
</g>
<path d="M207.2 189.7h10.8M207.2 189.2h8.9M208.1 187.1v4.5" fill="none" stroke="#767676" stroke-width=".21"/>
<g fill="#767676">
<path d="M207 188.7l2.2 1.8-.1 .3z"/>
<path d="M207 188.7l.3-.1 1.9 1.9z"/>
<path d="M207 188.2l.3-.1 1.9 1.9z"/>
<path d="M207 188.2l2.2 1.8-.1 .3z"/>
</g>
<path d="M207 90.1h.2M207.2 89.6h21.4M208.1 87.6v4.5" fill="none" stroke="#767676" stroke-width=".21"/>
<g fill="#767676">
<path d="M207 89.2l2.2 1.8-.1 .2z"/>
<path d="M207 89.2l.3-.2 1.9 2z"/>
<path d="M207 88.7l.3-.2 1.9 2z"/>
<path d="M207 88.7l2.2 1.8-.1 .2z"/>
</g>
<g fill="none" stroke="#000" stroke-width=".21">
<path d="M212.3 74.9v3.6M217.4 74.9v3.6M273.2 74.9v3.7M278.3 74.9v3.6M212.3 83v3M212.3 90.5v3M212.3 98v3M217.4 83v3M217.4 90.5v3M217.4 98v3M217.4 84.5h3.2M217.9 90.1h54.9v99.1h-54.9z"/>
<path d="M217.9 90.1l1.8 1.9M221.7 93.9l1.3 1.3M224.8 97.1l2 1.9M225.1 84.5h2.9M228 94.2h.7l.2 .4-.2 .3h-.7l-.1-.3zM228.3 99h-1.5v1M230.9 99h1.9M232.5 84.5h3.1M235.5 99h1.8M240 99h1.8M240.1 84.5h2.9M244.5 99h1.7"/>
<path d="M245 94.2h.7l.2 .4-.2 .3h-.7zM247.6 84.5h3M248.9 99h1.8M253.4 99h1.9M255 84.5h3.1M257.9 99h1.9M262 94.2h.7v.7h-.7zM262.5 99h1.4v1M262.6 84.5h2.9M265.9 97.1l-2 1.9M269 93.9l-1.3 1.3M270 84.5h3.2"/>
<path d="M272.8 90.1l-1.8 1.9M273.2 83.1v3M273.2 90.6v3M273.2 98.1v3M278.3 83v3M278.3 90.5v3M278.3 98v3M212.3 105.5v3M212.3 113v3M217.4 105.5v3M217.4 113v3M221.9 119.2h.7l.2 .4-.2 .4h-.7l-.1-.4z"/>
<path d="M226.8 102.7v1.8M226.8 107.2v1.8M226.8 111.7v1.8M226.8 116.2v1.8M263.9 102.7v1.8M263.9 107.2v1.8M263.9 111.7v1.8M263.9 116.2v1.8M268.1 119.2h.7l.1 .4-.1 .4h-.7l-.2-.4zM272.8 105.1h.5v10.1h-.5h.5h-.5zM273.1 105.1v10.1M273.2 105.6v3"/>
<path d="M273.2 113.1v3M273.3 105.1v10.1h-.5M278.3 105.5v3M278.3 113v3M212.3 120.5v3M212.3 128v3M212.3 135.5v3M217.4 120.5v3M217.4 128v3M217.4 135.5v3M222.2 126.6h10.2M226.8 120.7v1.8"/>
<path d="M226.8 125.2v1.8M226.8 129.7v1.8M226.8 134.2v1.8M226.8 138.7v1.9M226.8 135.1h1.5M229 139.3l.4-.2 .3 .2v.7l-.3 .1-.4-.1zM230.9 135.1h1.9M235.5 135.1h1.8M240 135.1h1.8M244.5 135.1h1.7M245 139.3l.4-.2 .3 .2 .2 .3-.2 .4-.3 .1-.4-.1zM248.9 135.1h1.8"/>
<path d="M253.4 135.1h1.9M257.9 135.1h1.9M261 139.3l.4-.2 .3 .2 .2 .3-.2 .4-.3 .1-.4-.1zM262.5 135.1h1.4M263.9 120.7v1.8M263.9 125.2v1.8M263.9 129.7v1.8M263.9 134.2v1.8M263.9 138.7v1.9M273.2 120.6v3M273.2 128.1v3.1M273.2 135.7v2.9"/>
<path d="M278.3 120.5v3M278.3 128v3M278.3 135.5v3M212.3 143v3M212.3 150.6v2.9M212.3 158v3.1M217.4 143v3M217.4 150.6v2.9M217.4 158v3.1M226.8 143.2v1.8M226.8 147.8v1.7M226.8 152.2v1.8"/>
<path d="M226.8 156.7v1.8M226.8 144h1.5M230.9 144h1.9M235.5 144h1.8M240 144h1.8M244.5 144h1.7M248.9 144h1.8M253.4 144h1.9M257.9 144h1.9M262.5 144h1.4M263.9 143.2v1.8M263.9 147.8v1.7"/>
<path d="M263.9 152.2v1.8M263.9 156.7v1.8M273.2 143.1v3M273.2 150.6v3M273.2 158.2v2.9M278.3 143v3M278.3 150.6v2.9M278.3 158v3.1M212.3 165.5v3M212.3 173v3M217.4 165.5v3M217.4 173v3"/>
<path d="M221.9 179.3h.7l.2 .4-.2 .3h-.7l-.1-.3zM226.8 179.3v1h1.5M226.8 161.2v1.8M226.8 165.7v1.9M226.8 170.2v1.9M226.8 174.8v1.7M263.9 161.2v1.8M263.9 165.7v1.9M263.9 170.2v1.9M263.9 174.8v1.7M263.9 179.3v1M268.1 179.3h.7l.1 .4-.1 .3h-.7l-.2-.3z"/>
<path d="M272.8 163.9h.5v10.3h-.5v-10.3h.5zM272.8 163.9h.5v10.3M273.1 163.9v10.3M273.2 165.6v3.1M273.2 173.2v2.9M278.3 165.5v3M278.3 173v3M212.3 180.5v3.1M212.3 188.1v2.9M212.3 195.5v3.7M217.4 180.5v3.1M217.4 188.1v2.9"/>
<path d="M217.4 195.5v3.7M219.7 187.2l-1.8 2M223 184.1l-1.3 1.2M226.8 180.3l-2 1.8M230.9 180.3h1.9M235.5 180.3h1.8M240 180.3h1.8M244.5 180.3h1.7M245 184.3l.4-.1 .3 .1 .2 .4-.2 .3-.3 .2-.4-.2zM248.9 180.3h1.8M253.4 180.3h1.9M257.3 186.6h-6h6l-3 3.1"/>
<path d="M257.9 180.3h1.9M262 184.3l.3-.1 .4 .1v.7l-.4 .2-.3-.2zM262.5 180.3h1.4M263.9 180.3l2 1.8M267.7 184.1l1.3 1.2M271 187.2l1.8 2M273.2 180.6v3.1M273.2 188.1v3M273.2 195.7v3.7M278.3 180.5v3.1M278.3 188.1v2.9M278.3 195.5v3.7"/>
<circle cx="222.3" cy="99.6" r=".5"/>
<circle cx="268.4" cy="99.6" r=".5"/>
<circle cx="222.2" cy="126.7" r=".57"/>
<circle cx="222.3" cy="139.6" r=".5"/>
<circle cx="228.7" cy="137.7" r=".57"/>
<circle cx="268.4" cy="139.6" r=".5"/>
<circle cx="222.3" cy="159.6" r=".5"/>
<circle cx="268.4" cy="159.6" r=".5"/>
<circle cx="228.4" cy="184.7" r=".5"/>
</g>
<g fill="#000">
<path d="M221.6 126.6l1 .4h-.8zM221.6 126.6h1.2l-.2 .4zM221.8 126.2l1 .4h-1.2zM221.8 126.2h.8l.2 .4zM221.8 127h.8l-.4 .2zM221.8 126.2h.8zM228.1 137.6l1 .4h-.8zM228.1 137.6h1.2l-.2 .4zM228.3 137.2l1 .4h-1.2zM228.3 137.2h.8l.2 .4zM228.3 138h.8l-.4 .2zM228.3 137.2h.8z"/>
<path d="M251.3 186.6h6l-3 3.1z"/>
</g>
<path d="M216.9 83.4h12.5M217.9 82.4v6.4M228.4 82.4v10.9" fill="none" stroke="#767676" stroke-width=".21"/>
<g fill="#767676">
<path d="M218.7 82.3l.3 .2-2.1 2z"/>
<path d="M216.8 84.3l1.9-2-1.8 2.2z"/>
<path d="M229.2 82.3l-1.8 2.2-.1-.2z"/>
<path d="M229.2 82.3l.3 .2-2.1 2z"/>
</g>
<path d="M227.4 83.4h18.9M228.4 82.4v10.9M245.4 82.4v10.9" fill="none" stroke="#767676" stroke-width=".21"/>
<g fill="#767676">
<path d="M229.2 82.3l.3 .2-2.1 2z"/>
<path d="M229.2 82.3l-1.8 2.2-.1-.2z"/>
<path d="M244.3 84.3l1.9-2-1.7 2.2z"/>
<path d="M246.2 82.3l.3 .2-2 2z"/>
</g>
<path d="M244.4 83.4h18.9M245.4 82.4v10.9M262.3 82.4v10.9" fill="none" stroke="#767676" stroke-width=".21"/>
<g fill="#767676">
<path d="M246.2 82.3l.3 .2-2 2z"/>
<path d="M244.3 84.3l1.9-2-1.7 2.2z"/>
<path d="M261.2 84.3l2.1-2-1.8 2.2z"/>
<path d="M263.3 82.3l.2 .2-2 2z"/>
</g>
<path d="M261.4 83.4h12.4M262.3 82.4v10.9M272.8 82.4v6.4" fill="none" stroke="#767676" stroke-width=".21"/>
<g fill="#767676">
<path d="M263.3 82.3l.2 .2-2 2z"/>
<path d="M261.2 84.3l2.1-2-1.8 2.2z"/>
<path d="M271.7 84.3l2.1-2-1.8 2.2z"/>
<path d="M273.8 82.3l.2 .2-2 2z"/>
</g>
<path d="M216.9 199.2h56.9M217.9 190.4v9.8M272.8 190.4v9.8" fill="none" stroke="#767676" stroke-width=".21"/>
<g fill="#767676">
<path d="M218.7 198l.3 .3-2.1 2z"/>
<path d="M218.7 198l-1.8 2.3-.1-.2z"/>
<path d="M271.7 200.1l2.1-2.1-1.8 2.3z"/>
<path d="M273.8 198l.2 .3-2 2z"/>
</g>
<path d="M274.6 174.2h9.3M282.9 173.2v17M274.1 189.2h9.8" fill="none" stroke="#767676" stroke-width=".21"/>
<g fill="#767676">
<path d="M281.8 188.2l.3-.1 1.9 1.9z"/>
<path d="M281.8 188.2l2.2 1.8-.2 .3z"/>
<path d="M281.8 173.2l2.2 1.8-.2 .3z"/>
<path d="M281.8 173.2l.3-.2 1.9 2z"/>
</g>
<path d="M274.6 90.1h9.3M282.9 89.1v17M274.6 105.1h9.3" fill="none" stroke="#767676" stroke-width=".21"/>
<g fill="#767676">
<path d="M281.8 104.2l.3-.2 1.9 2z"/>
<path d="M281.8 104.2l2.2 1.8-.2 .2z"/>
<path d="M281.8 89.2l2.2 1.8-.2 .2z"/>
<path d="M281.8 89.2l.3-.2 1.9 2z"/>
</g>
<path d="M244.4 148.9h17.9M245.4 140.9v9.1M261.4 140.9v9.1" fill="none" stroke="#767676" stroke-width=".21"/>
<g fill="#767676">
<path d="M262.2 147.8l-1.7 2.2-.2-.2z"/>
<path d="M262.2 147.8l.3 .2-2 2z"/>
<path d="M246.2 147.8l.3 .2-2 2z"/>
<path d="M246.2 147.8l-1.7 2.2-.2-.2z"/>
</g>
<path d="M260.4 148.9h4.6M261.4 145.3v4.7M263.9 147.9v1.1" fill="none" stroke="#767676" stroke-width=".21"/>
<g fill="#767676">
<path d="M262.8 149.8l2.1-2-1.8 2.2z"/>
<path d="M264.9 147.8l.1 .2-1.9 2z"/>
<path d="M262.2 147.8l.3 .2-2 2z"/>
<path d="M262.2 147.8l-1.7 2.2-.2-.2z"/>
</g>
<path d="M224.7 102.2l-1.7-2 6.6 4h6.3M230.5 126.6l-1.8 11" fill="none" stroke="#000" stroke-width=".21"/>
<g fill="#000">
<path d="M223 100.2l.2 .1zM223 100.2l.5 .1zM223.1 100.3h.2zM223.1 100.3l.4 .1zM223.2 100.3h.3zM223.2 100.4l.2 .1zM223.2 100.4h.3zM223.3 100.3l.2 .1zM223.3 100.6l.8 .3h-.6zM223.3 100.6h.3l.5 .3zM223.3 100.6h.3zM223.4 100.5l.2 .1z"/>
<path d="M223.5 100.3h.3zM223.5 100.3l.6 .1zM223.5 100.4v.1h-.1zM223.5 100.4l.8 .1zM223.5 100.5l1.1 .1zM223.5 100.9l1.7 .6h-1.1zM223.5 100.9h.6l1.1 .6zM223.6 100.6l2 .3h-1.5zM223.6 100.6h1l1 .3zM224.1 100.9h1.5l-.4 .6zM224.1 101.5h1.1l-.5 .7z"/>
</g>
<path d="M207.2 90.1h5.2M208.1 89.1v101.1M207.2 189.2h5.2" fill="none" stroke="#767676" stroke-width=".21"/>
<g fill="#767676">
<path d="M207 188.2l.3-.1 1.9 1.9z"/>
<path d="M207 188.2l2.2 1.8-.1 .3z"/>
<path d="M207 89.2l2.2 1.8-.1 .2z"/>
<path d="M207 89.2l.3-.2 1.9 2z"/>
</g>
<g fill="#000">
<path d="M227.3 82.5l2.2 1.8-.3 .2zM227.3 82.5l.1-.2 2.1 2zM244.3 82.5l2.2 1.8-.3 .2zM244.3 82.5l.2-.2 2 2zM261.2 82.5l2.3 1.8-.2 .2zM261.2 82.5l.3-.2 2 2zM217.9 110.2l.1 .1zM217.9 110.2l.5 .1h-.4zM218 110.3h.1zM218 110.3l.1 .1zM218 110.3h.3zM218 110.3h.4z"/>
<path d="M218 110.4h.3zM218 110.4l.2 .1zM218.1 110.3l.2 .1zM218.1 110.4h.2zM218.1 110.5l.1 .1zM218.2 110.5l.3 .1zM218.2 110.6l.7 .2h-.5zM218.2 110.6l.7 .2zM218.3 110.3l.3 .1zM218.3 110.4h.6zM218.2 110.5h.2zM218.3 110.4l.8 .1z"/>
<path d="M218.3 110.3h.3zM218.4 110.5l1 .1zM218.4 110.8l1.6 .7h-1zM218.4 110.8h.5l1.1 .7zM218.5 110.6l1.9 .2h-1.5zM218.5 110.6h.9l1 .2zM218.9 110.8h1.5l-.4 .7zM219 111.5h1l-.4 .7zM244.3 148l2.2 1.8-.3 .2zM244.3 148l.2-.2 2 2zM260.3 148l2.2 1.8-.3 .2zM260.3 148l.2-.2 2 2z"/>
<path d="M217.9 169.1h.5zM218.1 169l.3 .1zM218.1 169.1h.3zM218.1 169h.3zM218.3 169.2h2v.7zM218.4 169l1.9 .1zM218.4 169.1h1.9zM218.4 169.1l1.9 .1zM218.3 168.9l2-.7v.7z"/>
</g>
<g fill="none" stroke="#000" stroke-width=".21">
<path d="M8.2 9h199.9v13h-199.9zM204.6 8.7l-197 .3M221.4 7.2v33h45.6v-33M8.2 22h199.9v20h-199.9zM8.2 32h199.9M133.4 22v20M167.8 22v20M18.3 53.8h47.9v12.8h-47.9zM18.4 50.8h49.4M89.6 51.2h58.3v14.7h-58.3zM224 65h49.1M217.4 105.1h.5v10.1h-.5h.5h-.5z"/>
<path d="M217.4 105.1v10.1h.5M217.6 105.1v10.1M219.6 112.2l-1.7-2 12 7.3h7.4M217.4 163.9h.5v10.3h-.5v-10.3h.5zM217.6 163.9v10.3M217.9 163.9h-.5v10.3M218.3 169h2M218.3 169.1h2M241.5 169l-23.6 .1"/>
</g>
<g font-size="6.3">
<text x="28.1" y="109.9">± 0.00</text>
<text x="92.2" y="173.3">+0.152</text>
</g>
<text font-size="5.8" x="86.8" y="105.7">view</text>
<g font-size="5.4">
<text x="11" y="29.5">Core wooden frame shelter - 18 m2</text>
<text x="168.1" y="28.5">SCALE 1:10/1:5</text>
<text x="181.4" y="38.6">No 10</text>
<text x="218.7" y="46.2">DETAIL II : barrel bolt latch</text>
<text x="18.4" y="49.7">PLAN - Scale : 1:10</text>
<text x="218.9" y="52.8">Scale : 1:5</text>
<text x="250.6" y="52.8">(verrou)</text>
<text x="91.6" y="56.8">Opening leaf (ouvrant)</text>
<text x="91.6" y="63.3">99 x 55.4 cm</text>
<text x="224" y="63.8">VIEW - Scale : 1:10</text>
</g>
<g font-size="5">
<text x="20" y="58.9">DRESSED TIMBER</text>
<text x="24.8" y="65">BOIS CALIBRE</text>
</g>
<g font-size="4.8">
<text x="44.2" y="87.5">DETAIL II</text>
<text x="25.3" y="97.8">existing soil</text>
<text x="17.7" y="103.7">(existant extérieur)</text>
<text x="84.9" y="160.5">finish inside floor</text>
<text x="85.8" y="166.4">(sol fini intérieur)</text>
<text x="246.1" y="184.8">+1.202</text>
</g>
<text font-size="4.1" x="98.2" y="29.5">(dressed timber)</text>
<text font-size="3.8" x="11.2" y="38.3">Drawing title: DETAILWINDOW PLAN &amp; VIEW (dressed timber)</text>
<g font-size="3.5">
<text x="136.9" y="28.1">Date : 20.05.10</text>
<text x="136.9" y="36">Dess.: P. Panosetti</text>
<text x="206.8" y="74.4" transform="rotate(-90 206.8 74.4)">5.1</text>
<text x="207.1" y="81" transform="rotate(-90 207.1 81)">9.7</text>
<text x="219.6" y="82.6">10.7</text>
<text x="234.8" y="82.6">17</text>
<text x="251.8" y="82.6">17</text>
<text x="264.1" y="82.6">10.7</text>
<text x="100.4" y="88.2">57.2</text>
<text x="207.2" y="87.7" transform="rotate(-90 207.2 87.7)">5.1</text>
<text x="252.9" y="88.6">2&quot;x4&quot;</text>
<text x="77.8" y="95.6">1.2</text>
<text x="100.8" y="95.5">55.4</text>
<text x="125.1" y="95.8">0.5</text>
<text x="154.1" y="92.9">plywood 7/16&quot; (12mm)</text>
<text x="207.6" y="95.5" transform="rotate(-90 207.6 95.5)">0.5</text>
<text x="154.1" y="97.1">(contreplaqué)</text>
<text x="154.1" y="101.9">windows frame 2&quot;x1&quot;</text>
<text x="282.1" y="99.7" transform="rotate(-90 282.1 99.7)">15</text>
<text x="153.8" y="106.1">(cadre de fenêtre)</text>
<text x="236.2" y="105.3">screws (1&quot;) to be</text>
<text x="236.2" y="109.5">countersunk flush</text>
<text x="236.2" y="113.6">with plywood</text>
<text x="238.2" y="118.5">Hinge 2&quot;</text>
<text x="25.3" y="122.4">stud 2&quot;x4&quot; (montant)</text>
<text x="144" y="124.7">stud 2&quot;x4&quot; (montant)</text>
<text x="238.2" y="122.6">(charnières)</text>
<text x="233.9" y="127.6">4</text>
<text x="235.8" y="127.6">&quot;x1&quot; timber frame</text>
<text x="36.3" y="136.5">barrel bolt latch 3&quot;</text>
<text x="103.2" y="135.1">1&quot;x1&quot; (butoir)</text>
<text x="36.2" y="140.7">(verrou à pêne rond)</text>
<text x="157.6" y="143.9">(double montant)</text>
<text x="157.8" y="139.7">double stud 2&quot;x4&quot;</text>
<text x="202.7" y="142.7" transform="rotate(-90 202.7 142.7)">100</text>
<text x="207.4" y="141.6" transform="rotate(-90 207.4 141.6)">99</text>
<text x="234.5" y="141.9" transform="rotate(-90 234.5 141.9)">114.8</text>
<text x="168.5" y="149.4">(2')</text>
<text x="251.3" y="148.1">16</text>
<text x="265.2" y="147.6">2.6</text>
<text x="41.1" y="150.5">61 (2')</text>
<text x="102.1" y="150.5">61 (2')</text>
<text x="163.1" y="150.5">61</text>
<text x="229.7" y="156.1">plywood 7/16” thick</text>
<text x="229.8" y="160.3">(12mm contreplaqué)</text>
<text x="243" y="169.7">Hinge 2&quot;</text>
<text x="243" y="173.8">(charnières)</text>
<text x="282.1" y="183.7" transform="rotate(-90 282.1 183.7)">15</text>
<text x="207.5" y="187.6" transform="rotate(-90 207.5 187.6)">0.5</text>
<text x="242" y="198.4">55.4</text>
</g>
<text font-size="2.7" x="137" y="39.9">Shelter Delegate IFRC</text>
</svg>
